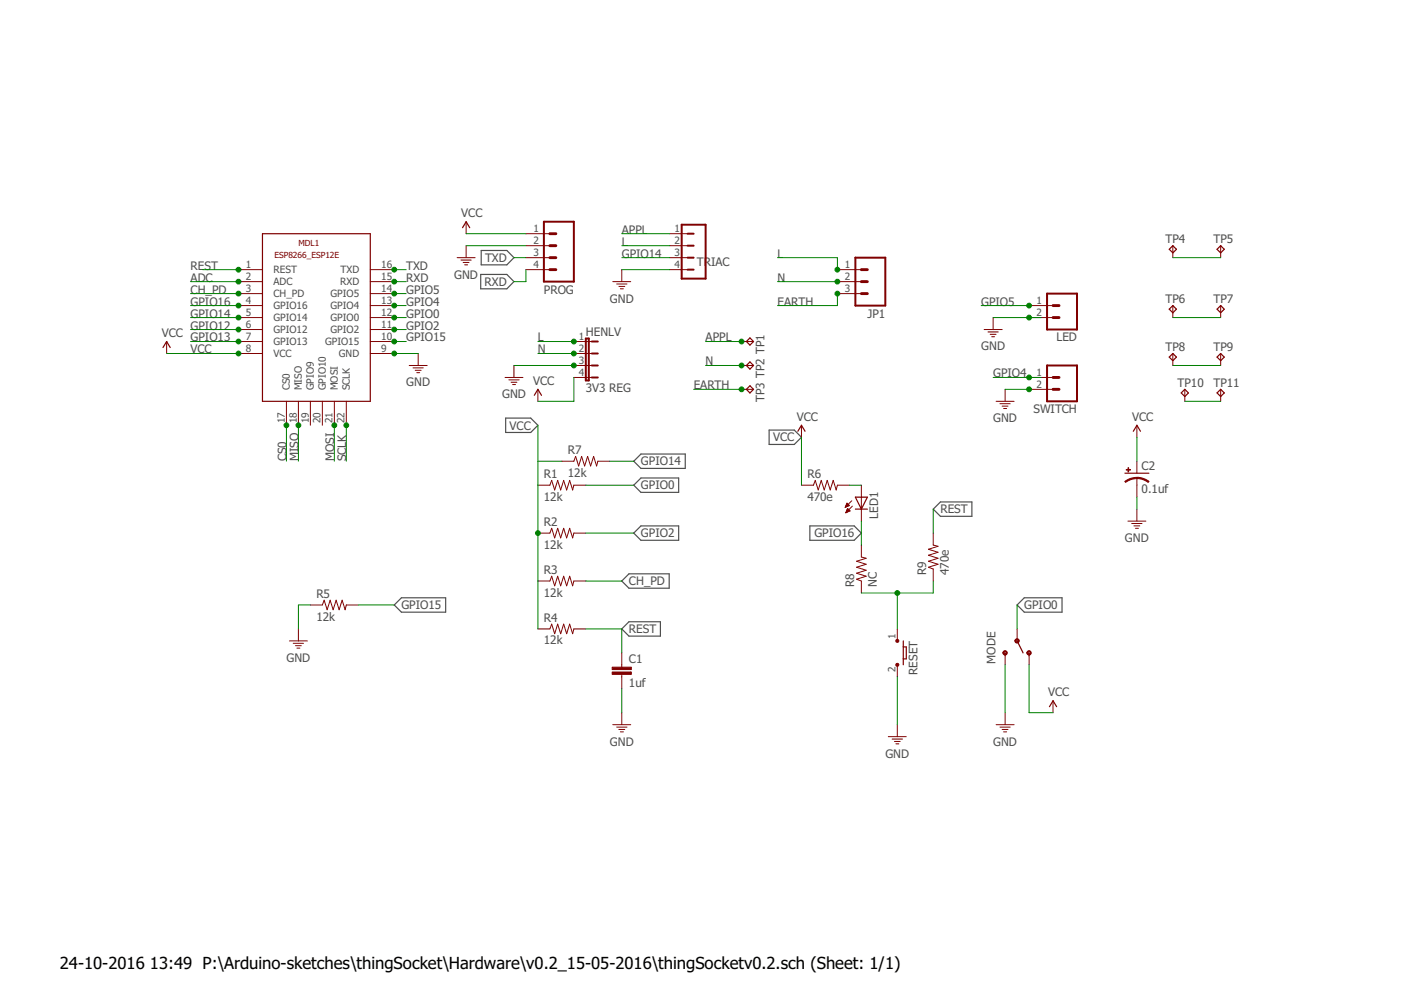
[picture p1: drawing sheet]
<svg xmlns="http://www.w3.org/2000/svg" width="297mm" height="210mm" viewBox="0 0 297 210" stroke-linecap="round" stroke-linejoin="round" font-family="sans-serif">
<g fill="none" stroke="#505050" stroke-width=".25">
<path d="M101.9 58.2h5.6l1.5 1.5-1.5 1.5h-5.6zM102 53.1h5.5l1.5 1.5-1.5 1.6h-5.5zM107.2 88.6h5.3l1.5 1.6-1.5 1.5h-5.3zM134.4 97.8l1.5-1.5h9.4v3h-9.4zM163.1 91.2h5.3l1.5 1.5-1.5 1.5h-5.3zM134.4 102.9l1.5-1.6h8v3.1h-8zM134.4 113l1.5-1.5h8v3.1h-8zM171.7 111.5h9.4l1.5 1.5-1.5 1.6h-9.4zM197.9 107.9l1.5-1.5h6.7v3.1h-6.7zM85.1 126.7h9.4v3.1h-9.4l-1.5-1.5zM131.8 133.3l1.5-1.5h6.7v3.1h-6.7zM131.8 123.2l1.5-1.5h8.6v3h-8.6z"/>
<path d="M215.6 128.3l1.6-1.6h8v3.1h-8z"/>
</g>
<g fill="none" stroke="#800000" stroke-width=".21">
<path d="M50.6 59.7h5M50.6 57.2h5M78.5 59.7h5.1M78.5 57.2h5.1M96.9 54.6h3.8M97.7 55.1h2.2M98.2 55.6h1.2M98.5 56.2h.6M98.8 47v2.6M98.8 52.1v2.5M111.5 57.2h5.1M111.5 52.1h5.1"/>
<path d="M111.5 49.6h5.1M111.5 54.6h5.1M129.9 59.7h3.8M131.8 57.2v2.5M142 57.2h3.8M142 52.1h3.8M142 49.6h3.8M142 54.6h3.8M177.5 59.7h5.1M177.5 57.2h5.1M248.7 52.1v2.5M258.8 52.1v2.5"/>
<path d="M35.3 72.4v2.6M50.6 75h5M50.6 72.4h5M50.6 69.9h5M50.6 67.3h5M50.6 64.8h5M50.6 62.3h5M78.5 75h5.1M78.5 72.4h5.1M78.5 69.9h5.1M78.5 67.3h5.1M78.5 64.8h5.1"/>
<path d="M78.5 62.3h5.1M86.8 77.5h3.8M87.6 78h2.1M88 78.5h1.3M88.3 79h.7M88.7 75v2.5M109 77.5v2.5M121.7 75h3.8M121.7 72.4h3.8M121.7 77.5h3.8M130.7 60.2h2.2M131.2 60.7h1.3"/>
<path d="M131.5 61.2h.7M157.2 72.4h2.6M157.2 77.5h2.6M177.5 62.3h5.1M208.7 69.9h3.8M209.5 70.4h2.1M209.9 70.9h1.3M210.2 71.4h.7M210.6 67.3v2.6M218.2 67.3h5.1M218.2 64.8h5.1M248.7 64.8v2.5"/>
<path d="M248.7 75v2.5M258.8 64.8v2.5M258.8 75v2.5M60.7 85.1v5.1M63.3 85.1v5.1M65.8 85.1v5.1M68.3 85.1v5.1M70.9 85.1v5.1M73.4 85.1v5.1M107.1 80h3.8M107.9 80.5h2.2M108.4 81h1.2"/>
<path d="M108.7 81.5h.6M114 82.5v2.6M119.1 97.8h2.6l.3-1 .7 2 .6-2 .7 2 .6-2 .6 2 .7-2 .6 2 .2-1h2.6M121.7 80h3.8M157.2 82.5h2.6M169.9 90.2v2.5M211.2 85.1h3.8M212 85.6h2.2M212.5 86.1h1.2M212.8 86.6h.6M213.1 82.5v2.6M218.2 80h5.1"/>
<path d="M218.2 82.5h5.1M241 90.2v2.5M241 97.8v2.5M251.2 82.5v2.6M258.8 82.5v2.6M114 102.9h2.6l.4-1 .6 2 .6-2 .7 2 .6-2 .6 2 .7-2 .6 2 .3-1h2.5M114 113h2.6l.4-1 .6 2 .6-2 .7 2 .6-2 .6 2 .7-2 .6 2 .3-1h2.5M169.9 102.9h2.6l.3-1 .7 2 .6-2 .7 2 .6-2 .6 2 .7-2 .6 2 .2-1h2.6M179.2 107.5h.2M179.3 107.4h.4M179.3 107.2h.7M179.3 108.7h.1"/>
<path d="M179.4 107.1h.6M179.4 108.6h.3M179.5 107h.4M179.5 108.4h.5M179.5 106.9h.3M179.5 108.3h.7M179.5 108.2h.6M179.6 106.7h.1M179.6 106.7l.5 .5-.9 .4zM179.6 108.1h.4M179.6 107.9h.2M179.7 107.8l.5 .5-.9 .4z"/>
<path d="M179.7 107.8h.1M180.6 106.2l-1.4 1.4M180.7 107.3l-1.4 1.4M182.6 102.9v7.6M182.6 115.6v2.5l1 .3-2 .6 2 .6-2 .7 2 .6-2 .6 2 .7-2 .6 1 .4v2.5M197.9 113v2.6l1 .2-2.1 .7 2.1 .6-2.1 .6 2.1 .7-2.1 .6 2.1 .6-2.1 .7 1.1 .3v2.6M239.1 110.5h3.9M239.9 111h2.2M240.4 111.5h1.3M240.7 112h.7M241 101.3v4.1M241 107.9v2.6"/>
<path d="M61.4 135.9h3.8M62.2 136.4h2.1M62.6 136.9h1.3M62.9 137.4h.7M63.3 133.3v2.6M65.8 128.3h2.5l.4-1 .7 2 .6-2 .6 2 .7-2 .6 2 .6-2 .7 2 .2-1h2.6M114 123.2h2.6l.4-1 .6 2 .6-2 .7 2 .6-2 .6 2 .7-2 .6 2 .3-1h2.5M114 133.3h2.6l.4-1 .6 2.1 .6-2.1 .7 2.1 .6-2.1 .6 2.1 .7-2.1 .6 2.1 .3-1.1h2.5M131.8 138.4v3.1M190.2 133.3v2.6M213.1 138.4v2.5M215.6 133.3v2.6"/>
<path d="M218.2 138.4v2.5M129.9 153.6h3.8M130.7 154.2h2.2M131.2 154.7h1.3M131.5 155.2h.7M131.8 143v3M131.8 151.1v2.5M188.3 156.2h3.9M189.1 156.7h2.2M189.6 157.2h1.3M189.9 157.7h.7M190.2 140.9v2.6"/>
<path d="M190.2 153.6v2.6M211.2 153.6h3.8M212 154.2h2.2M212.5 154.7h1.2M212.8 155.2h.6M213.1 151.1v2.5M223.3 148.6v2.5"/>
</g>
<g fill="none" stroke="#800000" stroke-width=".25">
<path d="M55.6 49.6h22.9v35.5h-22.9zM98.1 48.3l.7-1.3 .8 1.3M247.9 52.9l.8-.8 .7 .8-.7 .7zM258 52.9l.8-.8 .8 .8-.8 .7zM34.6 73.7l.7-1.3 .8 1.3M159 71.6l.8 .8-.8 .8-.8-.8zM159 76.7l.8 .8-.8 .8-.8-.8zM247.9 65.6l.8-.8 .7 .8-.7 .7zM247.9 75.7l.8-.7 .7 .7-.7 .8zM258.8 64.8l.8 .8-.8 .7-.8-.7zM258.8 75l.8 .7-.8 .8-.8-.8zM113.3 83.8l.7-1.3 .8 1.3"/>
<path d="M159 81.8l.8 .7-.8 .8-.8-.8zM169.2 91.4l.7-1.2 .8 1.2M240.3 91.4l.7-1.2 .8 1.2M250.4 83.3l.8-.8 .8 .8-.8 .8zM258 83.3l.8-.8 .8 .8-.8 .8zM181.4 105.4h2.5l-1.3 2.5zM181.4 107.9h2.5M238.5 100.3h5.1M191.5 137.2h.7v2.5h-.7M191.5 135.9v5M215.6 135.9l1.3 2.5M222.5 149.8l.8-1.2 .7 1.2"/>
</g>
<g fill="none" stroke="#800000" stroke-width=".42">
<path d="M115.3 47h6.4v12.7h-6.4zM144.5 47.6h5.1v11.5h-5.1zM145.8 52.1h1.3M145.8 49.6h1.3M145.8 54.6h1.3M145.8 57.2h1.3M181.4 54.6h6.3v10.2h-6.3zM124.2 71.8h.6v8.9h-.6zM125.5 77.5h1.2M125.5 75h1.2M125.5 72.4h1.2M222 77.5h6.3v7.6h-6.3z"/>
<path d="M222 62.3h6.3v7.6h-6.3zM125.5 80h1.2"/>
</g>
<g fill="#800000" stroke="#800000" stroke-width=".21">
<path d="M129.8 142.5h4.1v.5h-4.1z"/>
<path d="M129.8 141.5h4.1v.5h-4.1z"/>
<path d="M238.8 99.5h.9v.2h-.9z"/>
<path d="M239.2 99.2h.1v.9h-.1z"/>
</g>
<g fill="#800000" stroke="#800000" stroke-width=".21">
<path d="M241 101.2l1.4 .2 1.2 .7-.2 .2-1.3-.7-1.1-.1z" fill-rule="evenodd"/>
<path d="M238.5 102.1l1.2-.7 1.3-.2v.3l-1 .1-1.3 .7z" fill-rule="evenodd"/>
<path d="M190 140.7h.5v.5h-.5z" fill-rule="evenodd"/>
<path d="M217.9 138.1a.46 .46 0 0 1 .7 .1 .46 .46 0 0 1-.3 .7 .46 .46 0 0 1-.6-.5h.2a.26 .26 0 0 1 .4-.2 .26 .26 0 0 1 .1 .4 .26 .26 0 0 1-.4-.1l-.3-.1z" fill-rule="evenodd"/>
<path d="M212.8 138.1a.46 .46 0 0 1 .7 .1 .46 .46 0 0 1-.3 .7 .46 .46 0 0 1-.6-.5h.3a.26 .26 0 0 1 .3-.2 .26 .26 0 0 1 .1 .4 .26 .26 0 0 1-.4-.1l-.3-.1z" fill-rule="evenodd"/>
<path d="M215.3 135.5a.46 .46 0 0 1 .7 .2 .46 .46 0 0 1-.3 .6 .46 .46 0 0 1-.5-.4h.2a.26 .26 0 0 1 .4-.2 .26 .26 0 0 1 0 .4 .26 .26 0 0 1-.4-.1l-.2-.1z" fill-rule="evenodd"/>
<circle cx="190.2" cy="135.9" r=".33"/>
</g>
<path d="M116.6 54.6h1.3M116.6 52.1h1.3M116.6 49.6h1.3M116.6 57.2h1.3M182.6 57.2h1.3M182.6 59.7h1.3M182.6 62.3h1.3M223.3 67.3h1.2M223.3 64.8h1.2M223.3 82.5h1.2M223.3 80h1.2" fill="none" stroke="#800000" stroke-width=".61"/>
<g fill="none" stroke="#008000" stroke-width=".21">
<path d="M40.4 59.7h10.2M42.9 57.2h7.7M83.6 59.7h2.5M83.6 57.2h2.5M98.8 52.1h12.7M98.8 49.6h12.7M109 54.6h2.5M111.5 57.2v2.5h-2.5M131.8 57.2h10.2M131.8 54.6h10.2M131.8 52.1h10.2M131.8 49.6h10.2"/>
<path d="M164.8 59.7h12.7M164.8 54.6h12.7v2.6M248.7 54.6h10.1M35.3 75h15.3M40.4 67.3h10.2M40.4 69.9h10.2M40.4 72.4h10.2M40.4 64.8h10.2M40.4 62.3h10.2M83.6 75h5.1M83.6 67.3h2.5M83.6 69.9h2.5"/>
<path d="M83.6 72.4h2.5M83.6 64.8h2.5M83.6 62.3h2.5M109 77.5h12.7M114 75h7.7M114 72.4h7.7M149.6 77.5h7.6M149.6 72.4h7.6M177.5 62.3v2.5h-12.7M208 64.8h10.2M210.6 67.3h10.1M248.7 77.5h10.1"/>
<path d="M248.7 67.3h10.1M60.7 90.2v7.6M63.3 90.2v7.6M70.9 90.2v7.6M73.4 90.2v7.6M114 97.8h5.1M114 90.2v43.1M121.7 80v5.1h-7.7M129.3 97.8h5.1M147.1 82.5h10.1M169.9 92.7v10.2M210.6 80h10.1"/>
<path d="M213.1 82.5h5.1M241 92.7v5.1M251.2 85.1h7.6M124.2 102.9h10.2M124.2 113h10.2M180.1 102.9h2.5M182.6 110.5v5.1M197.9 107.9v5.1M241 105.4v2.5M65.8 128.3h-2.5v5M76 128.3h7.6M124.2 133.3h7.6v5.1"/>
<path d="M124.2 123.2h7.6M190.2 125.7v7.6M197.9 123.2v2.5h-15.3M215.6 128.3v5M131.8 146v5.1M190.2 143.5v10.1M213.1 140.9v10.2M218.2 140.9v10.2h5.1"/>
</g>
<g fill="#008000" stroke="#008000" stroke-width=".21">
<circle cx="121.7" cy="75" r=".51"/>
<circle cx="177.5" cy="59.7" r=".51"/>
<circle cx="157.2" cy="77.5" r=".51"/>
<circle cx="83.6" cy="67.3" r=".51"/>
<circle cx="83.6" cy="69.9" r=".51"/>
<circle cx="83.6" cy="72.4" r=".51"/>
<circle cx="83.6" cy="75" r=".51"/>
<circle cx="121.7" cy="77.5" r=".51"/>
<circle cx="218.2" cy="67.3" r=".51"/>
<circle cx="218.2" cy="82.5" r=".51"/>
<circle cx="50.6" cy="57.2" r=".51"/>
<circle cx="50.6" cy="59.7" r=".51"/>
<circle cx="50.6" cy="64.8" r=".51"/>
<circle cx="50.6" cy="67.3" r=".51"/>
<circle cx="50.6" cy="72.4" r=".51"/>
<circle cx="50.6" cy="69.9" r=".51"/>
<circle cx="60.7" cy="90.2" r=".51"/>
<circle cx="63.3" cy="90.2" r=".51"/>
<circle cx="70.9" cy="90.2" r=".51"/>
<circle cx="73.4" cy="90.2" r=".51"/>
<circle cx="83.6" cy="62.3" r=".51"/>
<circle cx="218.2" cy="64.8" r=".51"/>
<circle cx="83.6" cy="64.8" r=".51"/>
<circle cx="218.2" cy="80" r=".51"/>
<circle cx="50.6" cy="62.3" r=".51"/>
<circle cx="83.6" cy="57.2" r=".51"/>
<circle cx="83.6" cy="59.7" r=".51"/>
<circle cx="190.2" cy="125.7" r=".51"/>
<circle cx="121.7" cy="72.4" r=".51"/>
<circle cx="177.5" cy="57.2" r=".51"/>
<circle cx="157.2" cy="72.4" r=".51"/>
<circle cx="157.2" cy="82.5" r=".51"/>
<circle cx="177.5" cy="62.3" r=".51"/>
<circle cx="50.6" cy="75" r=".51"/>
<circle cx="114" cy="113" r=".51"/>
</g>
<g font-size="3.5">
<text x="12.7" y="205.4">24-10-2016</text>
<text x="31.8" y="205.4">13:49 P:\Arduino-sketches\thingSocket\Hardware\v0.2_15-05-2016\thingSocketv0.2.sch (Sheet: 1/1)</text>
</g>
<g font-size="2.5" fill="#505050">
<text x="97.8" y="46">VCC</text>
<text x="131.8" y="52.1">L</text>
<text x="131.8" y="49.6">APPL</text>
<text x="247.1" y="51.6">TP4</text>
<text x="257.3" y="51.6">TP5</text>
<text x="40.4" y="57.2">REST</text>
<text x="40.4" y="59.7">ADC</text>
<text x="86.1" y="57.2">TXD</text>
<text x="86.1" y="59.7">RXD</text>
<text x="96.3" y="59.1">GND</text>
<text x="102.8" y="55.5">TXD</text>
<text x="131.8" y="54.6">GPIO14</text>
<text x="147.7" y="56.4">TRIAC</text>
<text x="164.8" y="59.7">N</text>
<text x="164.8" y="54.6">L</text>
<text x="40.4" y="64.8">GPIO16</text>
<text x="40.4" y="62.2">CH_PD</text>
<text x="86.1" y="62.2">GPIO5</text>
<text x="86.1" y="64.8">GPIO4</text>
<text x="102.8" y="60.6">RXD</text>
<text x="115.3" y="62.2">PROG</text>
<text x="129.3" y="64.2">GND</text>
<text x="164.8" y="64.8">EARTH</text>
<text x="208" y="64.8">GPIO5</text>
<text x="247.1" y="64.3">TP6</text>
<text x="257.3" y="64.3">TP7</text>
<text x="34.3" y="71.4">VCC</text>
<text x="40.4" y="67.3">GPIO14</text>
<text x="40.4" y="69.9">GPIO12</text>
<text x="86.1" y="67.3">GPIO0</text>
<text x="86.1" y="69.9">GPIO2</text>
<text x="124.2" y="71.1">HENLV</text>
<text x="183.9" y="67.3">JP1</text>
<text x="40.4" y="72.4">GPIO13</text>
<text x="40.4" y="74.9">VCC</text>
<text x="86.1" y="72.4">GPIO15</text>
<text x="114.1" y="74.9">N</text>
<text x="114.1" y="72.4">L</text>
<text x="149.6" y="77.5">N</text>
<text x="149.6" y="72.4">APPL</text>
<text x="208" y="74.3">GND</text>
<text x="224" y="72.4">LED</text>
<text x="247.1" y="74.4">TP8</text>
<text x="257.3" y="74.4">TP9</text>
<text x="86.1" y="81.9">GND</text>
<text x="113" y="81.5">VCC</text>
<text x="124.2" y="83.2">3V3 REG</text>
<text x="147.1" y="82.6">EARTH</text>
<text x="210.6" y="80">GPIO4</text>
<text x="249.7" y="82.1">TP10</text>
<text x="257.3" y="82.1">TP11</text>
<text x="106.5" y="84.5">GND</text>
<text x="162.1" y="85.2" transform="rotate(-90 162.1 85.2)">TP3 TP2 TP1</text>
<text x="168.9" y="89.2">VCC</text>
<text x="210.6" y="89.5">GND</text>
<text x="219.1" y="87.6">SWITCH</text>
<text x="240" y="89.2">VCC</text>
<text x="108" y="91.1">VCC</text>
<text x="163.9" y="93.6">VCC</text>
<text x="60.7" y="97.8" transform="rotate(-90 60.7 97.8)">CS0</text>
<text x="63.3" y="97.8" transform="rotate(-90 63.3 97.8)">MISO</text>
<text x="70.9" y="97.8" transform="rotate(-90 70.9 97.8)">MOSI</text>
<text x="73.4" y="97.8" transform="rotate(-90 73.4 97.8)">SCLK</text>
<text x="115.3" y="101.4">R1</text>
<text x="120.4" y="101.1">12k</text>
<text x="120.4" y="96.3">R7</text>
<text x="135.9" y="98.7">GPIO14</text>
<text x="171.2" y="101.4">R6</text>
<text x="242.1" y="99.7">C2</text>
<text x="115.3" y="106.2">12k</text>
<text x="135.9" y="103.8">GPIO0</text>
<text x="171.2" y="106.2">470e</text>
<text x="242.1" y="104.5">0.1uf</text>
<text x="115.3" y="111.5">R2</text>
<text x="135.9" y="113.9">GPIO2</text>
<text x="172.7" y="113.9">GPIO16</text>
<text x="186.2" y="110" transform="rotate(-90 186.2 110)">LED1</text>
<text x="199.4" y="108.8">REST</text>
<text x="115.3" y="116.3">12k</text>
<text x="238.5" y="114.9">GND</text>
<text x="115.3" y="121.7">R3</text>
<text x="133.4" y="124.1">CH_PD</text>
<text x="181.1" y="124.5" transform="rotate(-90 181.1 124.5)">R8</text>
<text x="185.9" y="124.5" transform="rotate(-90 185.9 124.5)">NC</text>
<text x="196.4" y="121.9" transform="rotate(-90 196.4 121.9)">R9</text>
<text x="201.2" y="121.9" transform="rotate(-90 201.2 121.9)">470e</text>
<text x="67.1" y="131.6">12k</text>
<text x="67.1" y="126.8">R5</text>
<text x="85.1" y="129.2">GPIO15</text>
<text x="115.3" y="126.5">12k</text>
<text x="115.3" y="131.8">R4</text>
<text x="217.2" y="129.2">GPIO0</text>
<text x="115.3" y="136.6">12k</text>
<text x="133.4" y="134.2">REST</text>
<text x="60.7" y="140.3">GND</text>
<text x="133.4" y="140.6">C1</text>
<text x="194.6" y="143.1" transform="rotate(-90 194.6 143.1)">RESET</text>
<text x="211.1" y="140.7" transform="rotate(-90 211.1 140.7)">MODE</text>
<text x="133.4" y="145.7">1uf</text>
<text x="222.2" y="147.6">VCC</text>
<text x="129.3" y="158.1">GND</text>
<text x="187.7" y="160.6">GND</text>
<text x="210.6" y="158.1">GND</text>
</g>
<g font-size="2.1" fill="#505050">
<text x="113.1" y="49.2">1</text>
<text x="113.1" y="51.7">2</text>
<text x="143" y="51.7">2</text>
<text x="143" y="49.2">1</text>
<text x="52.1" y="56.8">1</text>
<text x="52.1" y="59.4">2</text>
<text x="58" y="57.9">REST</text>
<text x="72.2" y="57.9">TXD</text>
<text x="80.8" y="59.4">15</text>
<text x="80.8" y="56.8">16</text>
<text x="113.1" y="54.3">3</text>
<text x="113.1" y="56.8">4</text>
<text x="143" y="54.3">3</text>
<text x="143" y="56.8">4</text>
<text x="179.1" y="56.8">1</text>
<text x="179.1" y="59.4">2</text>
<text x="52.1" y="61.9">3</text>
<text x="52.1" y="64.4">4</text>
<text x="58" y="60.5">ADC</text>
<text x="58" y="63">CH_PD</text>
<text x="58" y="65.5">GPIO16</text>
<text x="70.1" y="65.5">GPIO4</text>
<text x="70.1" y="63">GPIO5</text>
<text x="72.1" y="60.5">RXD</text>
<text x="80.8" y="64.4">13</text>
<text x="80.8" y="61.9">14</text>
<text x="179.1" y="61.9">3</text>
<text x="219.8" y="64.4">1</text>
<text x="52.1" y="67">5</text>
<text x="52.1" y="69.5">6</text>
<text x="58" y="68.1">GPIO14</text>
<text x="58" y="70.6">GPIO12</text>
<text x="70.1" y="70.6">GPIO2</text>
<text x="70.1" y="68.1">GPIO0</text>
<text x="80.8" y="69.5">11</text>
<text x="80.8" y="67">12</text>
<text x="219.8" y="67">2</text>
<text x="52.1" y="72">7</text>
<text x="52.1" y="74.6">8</text>
<text x="58" y="73.2">GPIO13</text>
<text x="58" y="75.7">VCC</text>
<text x="68.9" y="73.2">GPIO15</text>
<text x="71.9" y="75.7">GND</text>
<text x="80.8" y="74.6">9</text>
<text x="80.8" y="72">10</text>
<text x="122.7" y="72">1</text>
<text x="122.7" y="74.6">2</text>
<text x="122.7" y="77.1">3</text>
<text x="61.5" y="82.8" transform="rotate(-90 61.5 82.8)">CS0</text>
<text x="64" y="82.8" transform="rotate(-90 64 82.8)">MISO</text>
<text x="66.6" y="82.8" transform="rotate(-90 66.6 82.8)">GPIO9</text>
<text x="69.1" y="82.8" transform="rotate(-90 69.1 82.8)">GPIO10</text>
<text x="71.6" y="82.8" transform="rotate(-90 71.6 82.8)">MOSI</text>
<text x="74.2" y="82.8" transform="rotate(-90 74.2 82.8)">SCLK</text>
<text x="122.7" y="79.7">4</text>
<text x="219.8" y="79.7">1</text>
<text x="219.8" y="82.2">2</text>
<text x="60.4" y="89.8" transform="rotate(-90 60.4 89.8)">17</text>
<text x="62.9" y="89.8" transform="rotate(-90 62.9 89.8)">18</text>
<text x="65.4" y="89.8" transform="rotate(-90 65.4 89.8)">19</text>
<text x="68" y="89.8" transform="rotate(-90 68 89.8)">20</text>
<text x="70.5" y="89.8" transform="rotate(-90 70.5 89.8)">21</text>
<text x="73.1" y="89.8" transform="rotate(-90 73.1 89.8)">22</text>
<text x="189.9" y="135.5" transform="rotate(-90 189.9 135.5)">1</text>
<text x="189.9" y="142.5" transform="rotate(-90 189.9 142.5)">2</text>
</g>
<g font-size="1.8" fill="#800000">
<text x="63.3" y="52.1">MDL1</text>
<text x="58.2" y="54.6">ESP8266_ESP12E</text>
</g>
</svg>
